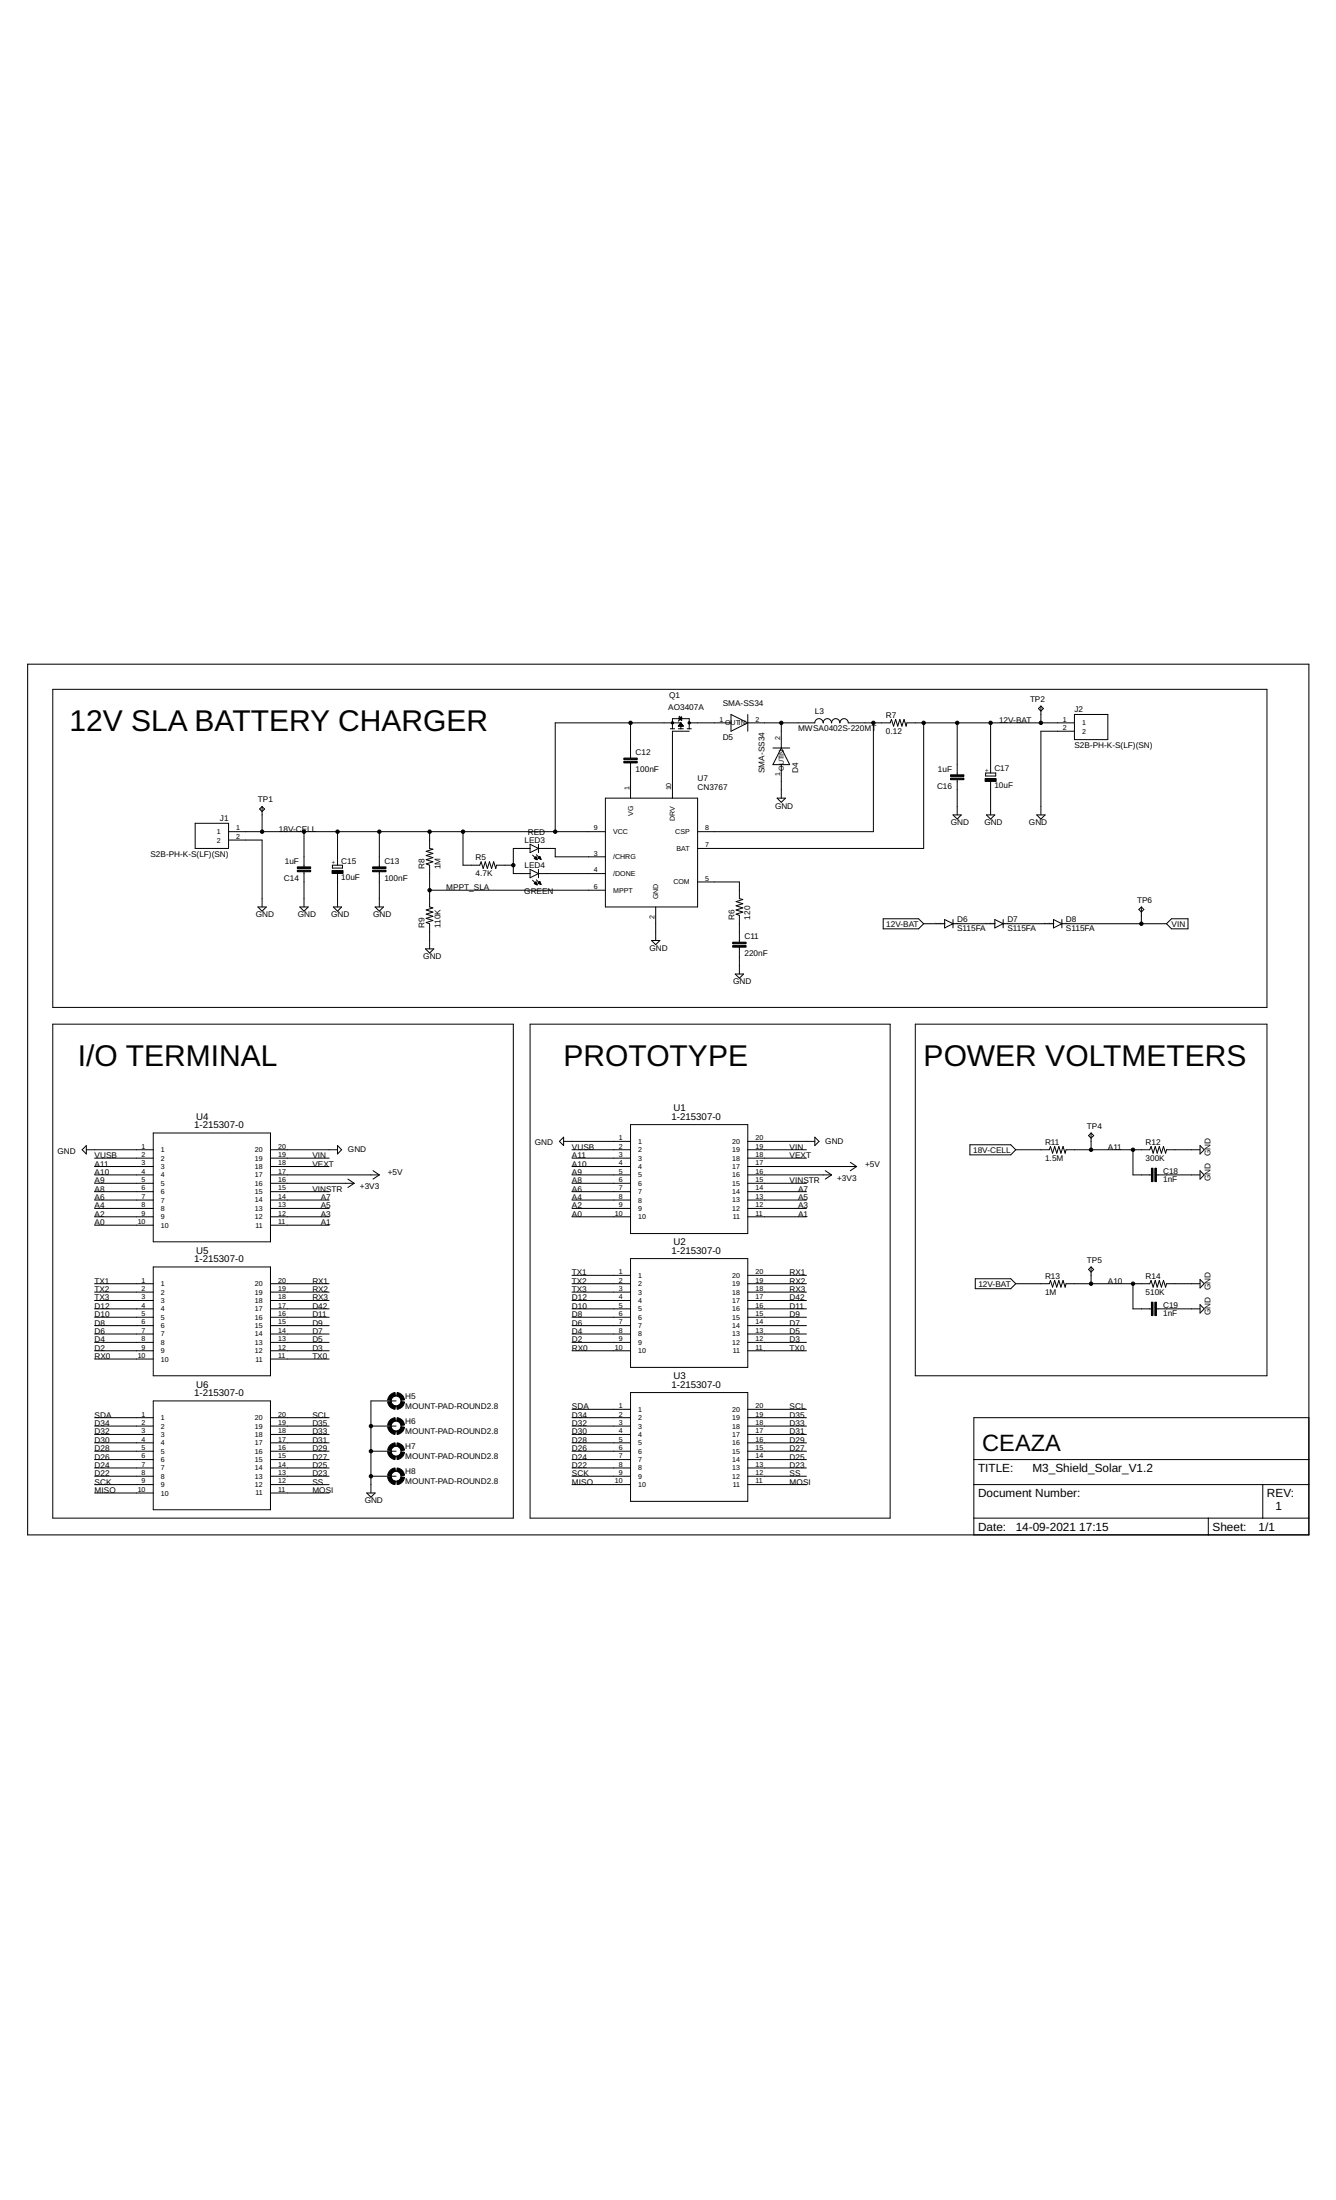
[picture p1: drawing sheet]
<svg xmlns="http://www.w3.org/2000/svg" width="216mm" height="356mm" viewBox="0 0 216 356" stroke-linecap="round" stroke-linejoin="round" font-family="sans-serif">
<g fill="none" stroke="#000" stroke-width=".16">
<path d="M8.5 111.4h196.2v51.4h-196.2zM101.9 116.8v5.7M108.3 117.8h.7M108.7 117.8v-1.6h2.7v1.6M109.6 117.8h.8M109.7 117.3h.7M109.7 117.3h.6M109.7 117.2h.6M109.7 116.2l.5-.3v.5zM109.8 116.2h.4M109.8 117.2h.5M109.8 116.1h.4"/>
<path d="M109.8 117.1h.4M109.9 116.2h.3M109.9 117.1h.3M109.9 115.8l-.2 .1v.5l-.1 .2M109.9 116.1h.3M109.9 117h.3M109.9 116.3h.3M109.9 117h.2M109.9 116h.3M110 116.9h.1M110 116.3h.2M110 116.8h-20.3v17.6"/>
<path d="M110 116.8v1M110 116h.2M110 116.8l.4 .6h-.8zM110.1 116.4h.1M110.1 115.9h.1M110.2 116.4h.1M111 117.8h.7M111.4 116.8h6.7M111.4 118.2h-2.7v10.8M118.1 115.5l2.7 1.3-2.7 1.4zM120.8 116.8h10.9a.68 .68 0 0 1 .7-.6 .68 .68 0 0 1 .6 .6 .68 .68 0 0 1 .7-.6 .68 .68 0 0 1 .7 .6 .67 .67 0 0 1 .7-.6 .67 .67 0 0 1 .6 .6 .68 .68 0 0 1 .7-.6 .68 .68 0 0 1 .7 .6h6.7l.3-.5 .3 1.1 .3-1.1 .4 1.1 .3-1.1 .4 1.1 .3-1.1 .3 1.1 .2-.6h27M120.8 115.5v2.7"/>
<path d="M126.3 116.8v4.1M141.1 116.8v17.6h-28.4M149.3 116.8v20.3h-36.6M154.7 116.8v8.4M160.1 116.8v8.1M168.2 114.1v2.7M168.2 114.1l.4 .4-.4 .4-.4-.4zM173.6 115.5h5.4v4h-5.4zM173.6 118.2h-5.4v13.5M31.5 133.1h5.4v4h-5.4zM36.9 134.4h60.9M36.9 135.8h5.5v10.8"/>
<path d="M42 130.8l.4-.4 .4 .4-.4 .4zM42.4 130.4v4M49.1 134.4v5.7M53.7 139.8h1.7v.5h-1.7zM54.5 134.4v5.4M61.3 134.4v5.7M69.4 134.4v2.7l.6 .2-1.1 .3 1.1 .3-1.1 .4 1.1 .3-1.1 .4 1.1 .3-1.1 .3 .5 .2v6.8l.6 .1-1.1 .4 1.1 .3-1.1 .4 1.1 .3-1.1 .3 1.1 .4-1.1 .3 .5 .2v4.1M74.8 134.4v5.4h2.7l.2-.5 .4 1.1 .3-1.1 .4 1.1 .3-1.1 .3 1.1 .4-1.1 .3 1.1 .1-.6h2.8M85.7 137.1h-2.7v4.1h2.7M85.7 136.5l1.3 .6-1.3 .7zM86.1 138.2l.7 .8M86.3 138.8l.3-.3 .2 .5z"/>
<path d="M86.4 138.7h.3M86.4 138.8h.3M86.5 138.6h.2M86.5 138.8h.3M86.6 138.5h.1M86.6 138.9h.2M86.7 138.2l.7 .7M86.7 138.9h.1M87 138.7h.3M87 138.7l.4 .2M87 137.1h2.7v1.4h8.1M87 136.5v1.3"/>
<path d="M87 138.7h.4M87 138.6h.3M87.1 138.6h.2M87.1 138.5h.2M87.1 138.8h.3M87.2 138.5h.1M87.2 138.4l-.2 .3M87.2 138.4l.2 .5M87.2 138.4h.1M87.2 138.8h.2M87.4 138.9h.1M97.8 129h14.9v17.6h-14.9z"/>
<path d="M101.9 123.3v5.7M124.9 120.9h2.7M125.6 129h1.3l-.6 .7zM126.3 120.9l1.3 2.7h-2.7zM126.3 123.6v5.4M154 131.7h1.3l-.6 .7zM154.7 126v5.7M159.3 124.9h1.6v.5h-1.6zM159.4 131.7h1.4l-.7 .7zM160.1 126.3v5.4M167.5 131.7h1.4l-.7 .7zM41.7 146.6h1.3l-.6 .7z"/>
<path d="M48.5 146.6h1.3l-.7 .7zM49.1 140.9v5.7M53.9 146.6h1.3l-.7 .7zM54.5 141.2v5.4M60.6 146.6h1.4l-.7 .7zM61.3 140.9v5.7M68.7 153.4h1.4l-.7 .7zM69.4 143.9h28.4M85.7 140.5l1.3 .7-1.3 .7zM86.1 142.3l.7 .7M86.4 142.8h.3M86.4 142.7h.3"/>
<path d="M86.5 142.7h.2M86.5 142.9h.2M86.5 142.6h.1M86.6 142.6h.1M86.6 142.9h.2M86.6 142.6l-.3 .2 .5 .2M86.6 142.6l.2 .4M86.7 142.2l.7 .8M86.7 143h.1M87 142.7h.3M87 141.2h10.8M87 140.5v1.4"/>
<path d="M87 142.8h.4M87.1 142.6h.2M87.1 142.8h.3M87.2 142.5h.1M87.2 142.5l-.2 .2 .4 .3M87.2 142.5l.2 .5M87.2 142.9h.2M87.4 142.9h.1M105.3 152h1.3l-.6 .7zM106 146.6v5.4M112.7 142.6h6.8v2.6l.5 .2-1 .3 1 .4-1 .3 1 .3-1 .4 1 .3-1 .4 .5 .2v4.3M118.8 157.4h1.4l-.7 .7z"/>
<path d="M119.5 153.1v4.3M142.7 148.5h5.7l.9 .8-.9 .8h-5.7zM149.3 149.3h3.4M152.7 148.6l1.3 .7-1.3 .7zM154 148.6v1.4M154 149.3h6.8M160.8 148.6l1.3 .7-1.3 .7zM162.1 149.3h8.1M162.1 148.6v1.4M170.2 148.6l1.4 .7-1.4 .7zM171.6 149.3h16.9M171.6 148.6v1.4"/>
<path d="M184 147l.4-.4 .4 .4-.4 .4zM184.4 146.6v2.7M189.3 148.5h2.7v1.6h-2.7l-.8-.8zM8.5 165.5h74.5v79.9h-74.5zM85.7 165.5h58.1v79.9h-58.1zM147.9 165.5h56.8v56.9h-56.8zM13.9 185.8h10.9M13.9 185.2v1.3l-.6-.7zM15.3 187.2h9.5M15.3 188.6h9.5M15.3 189.9h9.5M15.3 191.3h9.5"/>
<path d="M15.3 192.6h9.5M15.3 194h9.5M15.3 195.3h9.5M15.3 196.7h9.5M15.3 198h9.5M24.8 183.1h18.9v17.6h-18.9zM43.7 185.8h10.8M43.7 187.2h9.5M43.7 188.6h9.5M43.7 189.9h17.6M43.7 191.3h13.5M43.7 192.6h9.5"/>
<path d="M43.7 194h9.5M43.7 195.3h9.5M43.7 196.7h9.5M43.7 198h9.5M54.5 185.2l.7 .6-.7 .7zM56.2 190.6l1 .7M57.2 191.3l-1 .6M60.3 189.2l1 .7M61.3 189.9l-1 .7M91.1 184.5h10.8M91.1 183.8v1.4l-.7-.7zM92.4 185.8h9.5"/>
<path d="M92.4 187.2h9.5M92.4 188.6h9.5M92.4 189.9h9.5M92.4 191.3h9.5M92.4 192.6h9.5M92.4 194h9.5M92.4 195.3h9.5M92.4 196.7h9.5M101.9 181.8h18.9v17.6h-18.9zM120.8 185.8h9.5M120.8 187.2h9.5M120.8 188.6h17.6"/>
<path d="M120.8 189.9h13.6M120.8 191.3h9.5M120.8 192.6h9.5M120.8 194h9.5M120.8 195.3h9.5M120.8 196.7h9.5M120.8 184.5h10.9M131.7 183.8l.7 .7-.7 .7zM133.4 189.2l1 .7M134.4 189.9l-1 .7M137.4 187.9l1 .7M138.4 188.6l-1 .6"/>
<path d="M156.7 185h6.6l.8 .8-.8 .9h-6.6zM164.1 185.8h5.5l.2-.5 .3 1.1 .3-1.1 .4 1.1 .3-1.1 .3 1.1 .4-1.1 .3 1.1 .2-.6h13.5l.2-.5 .4 1.1 .3-1.1 .3 1.1 .3-1.1 .4 1.1 .3-1.1 .4 1.1 .1-.6h5.4M176.3 183.1l.4 .5-.4 .4-.4-.4zM176.3 183.1v2.7M183.1 185.8v4.1h3M186.9 189.9h7M193.9 185.2l.7 .6-.7 .7zM193.9 189.2l.7 .7-.7 .7zM15.3 207.5h9.5M15.3 208.9h9.5M15.3 210.2h9.5M15.3 211.6h9.5"/>
<path d="M15.3 212.9h9.5M15.3 214.3h9.5M15.3 215.6h9.5M15.3 217h9.5M15.3 218.3h9.5M15.3 219.7h9.5M24.8 204.8h18.9v17.6h-18.9zM43.7 207.5h9.5M43.7 208.9h9.5M43.7 210.2h9.5M43.7 211.6h9.5M43.7 212.9h9.5"/>
<path d="M43.7 214.3h9.5M43.7 215.6h9.5M43.7 217h9.5M43.7 218.3h9.5M43.7 219.7h9.5M92.4 207.5h9.5M92.4 208.9h9.5M92.4 210.2h9.5M92.4 211.6h9.5M92.4 212.9h9.5M92.4 214.3h9.5M92.4 215.6h9.5"/>
<path d="M92.4 217h9.5M92.4 218.3h9.5M92.4 206.1h9.5M101.9 203.4h18.9v17.6h-18.9zM120.8 207.5h9.5M120.8 208.9h9.5M120.8 210.2h9.5M120.8 211.6h9.5M120.8 212.9h9.5M120.8 214.3h9.5M120.8 215.6h9.5M120.8 217h9.5"/>
<path d="M120.8 218.3h9.5M120.8 206.1h9.5M157.6 206.7h5.7l.8 .8-.8 .8h-5.7zM164.1 207.5h5.5l.2-.5 .3 1 .3-1 .4 1 .3-1 .3 1 .4-1 .3 1 .2-.5h13.5l.2-.5 .4 1 .3-1 .3 1 .3-1 .4 1 .3-1 .4 1 .1-.5h5.4M175.9 205.2l.4-.4 .4 .4-.4 .4zM176.3 204.8v2.7M183.1 207.5v4.1h3M186.9 211.6h7M193.9 206.8l.7 .7-.7 .7zM193.9 210.9l.7 .7-.7 .6zM15.3 230.5h9.5M15.3 234.6h9.5"/>
<path d="M15.3 238.6h9.5M15.3 229.2h9.5M15.3 231.9h9.5M15.3 233.2h9.5M15.3 235.9h9.5M15.3 237.3h9.5M15.3 240h9.5M24.8 226.4h18.9v17.6h-18.9zM43.7 230.5h9.5M43.7 234.6h9.5M43.7 238.6h9.5M43.7 229.2h9.5"/>
<path d="M43.7 231.9h9.5M43.7 233.2h9.5M43.7 235.9h9.5M43.7 237.3h9.5M43.7 240h9.5M59.9 230.5h4.1M59.9 234.6h4.1M59.9 238.6h4.1M64 226.4h-4.1v14.9M92.4 230.5h9.5M92.4 234.6h9.5M92.4 238.6h9.5"/>
<path d="M92.4 229.2h9.5M92.4 231.9h9.5M92.4 233.2h9.5M92.4 235.9h9.5M92.4 237.3h9.5M92.4 240h9.5M92.4 227.8h9.5M101.9 225.1h18.9v17.6h-18.9zM120.8 230.5h9.5M120.8 234.6h9.5M120.8 238.6h9.5M120.8 229.2h9.5"/>
<path d="M120.8 231.9h9.5M120.8 233.2h9.5M120.8 235.9h9.5M120.8 237.3h9.5M120.8 240h9.5M120.8 227.8h9.5M157.4 229.2h54.1v18.9h-54.1zM157.4 235.9h54.1M157.4 240h54.1M204.1 240v5.4M15.3 241.3h9.5M43.7 241.3h9.5"/>
<path d="M59.3 241.3h1.3l-.7 .7zM157.4 245.4h54.1M195.3 245.4v2.7"/>
<circle cx="64" cy="230.5" r=".8"/>
<circle cx="64" cy="226.4" r=".8"/>
<circle cx="64" cy="234.6" r=".8"/>
<circle cx="64" cy="238.6" r=".8"/>
</g>
<g fill="#000" stroke="#000" stroke-width=".16">
<path d="M62.7 226.6l.5-.1 .2 .4 .5 .4-.1 .5h-.1a1.36 1.36 0 0 1-1-1.2z" fill-rule="evenodd"/>
<path d="M62.7 230.7l.5-.1 .3 .6 .4 .1-.1 .6-.4-.2-.5-.3z" fill-rule="evenodd"/>
<path d="M62.7 234.7h.5l.3 .5 .4 .2-.1 .5-.4-.1-.5-.4z" fill-rule="evenodd"/>
<path d="M62.7 238.8l.5-.1 .2 .4 .5 .3-.1 .6-.1-.1a1.36 1.36 0 0 1-1-1.1z" fill-rule="evenodd"/>
<path d="M63.2 225.4l.6-.3 .1 .5-.4 .2-.3 .5h-.5l.1-.5z" fill-rule="evenodd"/>
<path d="M62.9 229.6l.5-.3 .4-.1 .1 .5-.5 .3-.2 .4-.5-.1z" fill-rule="evenodd"/>
<path d="M62.9 233.7l.5-.4 .4-.1 .1 .5-.5 .4-.2 .4-.5-.1z" fill-rule="evenodd"/>
<path d="M62.9 237.8l.5-.4 .4-.1 .1 .5-.5 .3-.2 .4h-.5z" fill-rule="evenodd"/>
<path d="M64.8 226.5l.6 .1-.1 .2a1.35 1.35 0 0 1-1.1 1l-.1-.5 .6-.4z" fill-rule="evenodd"/>
<path d="M64.8 230.6l.6 .1-.1 .1a1.43 1.43 0 0 1-1.1 1.1l-.1-.6 .4-.1z" fill-rule="evenodd"/>
<path d="M64.1 235.4l.4-.2 .3-.5h.6l-.1 .2a1.43 1.43 0 0 1-1.1 1z" fill-rule="evenodd"/>
<path d="M64.8 238.7l.6 .1-.1 .2a1.36 1.36 0 0 1-1.1 1l-.1-.6 .6-.3z" fill-rule="evenodd"/>
<path d="M64.2 225.1l.4 .1a1.31 1.31 0 0 1 .8 1.1h-.6l-.3-.5-.4-.2z" fill-rule="evenodd"/>
<path d="M64.2 229.2h.1a1.29 1.29 0 0 1 1.1 1.1l-.6 .1-.1-.4-.6-.3z" fill-rule="evenodd"/>
<path d="M64.2 233.2h.1a1.29 1.29 0 0 1 1.1 1.2l-.6 .1-.1-.4-.6-.4z" fill-rule="evenodd"/>
<path d="M64.2 237.3h.1a1.29 1.29 0 0 1 1.1 1.2h-.6l-.1-.4-.6-.3z" fill-rule="evenodd"/>
<circle cx="101.9" cy="116.8" r=".28"/>
<circle cx="108.7" cy="116.8" r=".19"/>
<circle cx="111.4" cy="116.8" r=".19"/>
<circle cx="126.3" cy="116.8" r=".28"/>
<circle cx="141.1" cy="116.8" r=".28"/>
<circle cx="149.3" cy="116.8" r=".28"/>
<circle cx="154.7" cy="116.8" r=".28"/>
<circle cx="160.1" cy="116.8" r=".28"/>
<circle cx="168.2" cy="116.8" r=".28"/>
<circle cx="42.4" cy="134.4" r=".28"/>
<circle cx="49.1" cy="134.4" r=".28"/>
<circle cx="54.5" cy="134.4" r=".28"/>
<circle cx="61.3" cy="134.4" r=".28"/>
<circle cx="69.4" cy="134.4" r=".28"/>
<circle cx="74.8" cy="134.4" r=".28"/>
<circle cx="83" cy="139.8" r=".28"/>
<circle cx="89.7" cy="134.4" r=".28"/>
<circle cx="69.4" cy="143.9" r=".28"/>
<circle cx="184.4" cy="149.3" r=".28"/>
<circle cx="176.3" cy="185.8" r=".28"/>
<circle cx="183.1" cy="185.8" r=".28"/>
<circle cx="176.3" cy="207.5" r=".28"/>
<circle cx="183.1" cy="207.5" r=".28"/>
<circle cx="59.9" cy="230.5" r=".28"/>
<circle cx="59.9" cy="238.6" r=".28"/>
<circle cx="59.9" cy="234.6" r=".28"/>
</g>
<g fill="#000" stroke="#000" stroke-width=".16">
<path d="M100.8 123.1h2.2v.2h-2.2zM100.8 122.5h2.2v.3h-2.2zM153.6 125.2h2.2v.3h-2.2zM153.6 125.8h2.2v.2h-2.2zM159.2 125.8h1.8v.5h-1.8zM48 140.1h2.2v.3h-2.2zM48 140.7h2.2v.2h-2.2zM53.7 140.7h1.7v.5h-1.7zM60.2 140.7h2.2v.2h-2.2zM60.2 140.1h2.2v.3h-2.2zM118.4 152.8h2.2v.3h-2.2zM118.4 152.3h2.2v.2h-2.2z"/>
<path d="M186.1 188.8h.2v2.2h-.2zM186.6 188.8h.3v2.2h-.3zM186.1 210.5h.2v2.1h-.2zM186.6 210.5h.3v2.1h-.3z"/>
</g>
<path d="M4.5 107.4h207v140.7h-207z" fill="none" stroke="#000" stroke-width=".17"/>
<g font-size="4.8">
<text x="11.2" y="118.2">12V SLA BATTERY CHARGER</text>
<text x="12.6" y="172.3">I/O TERMINAL</text>
<text x="91.1" y="172.3">PROTOTYPE</text>
<text x="149.3" y="172.3">POWER VOLTMETERS</text>
</g>
<text font-size="3.8" x="158.7" y="234.6">CEAZA</text>
<g font-size="1.9">
<text x="158.1" y="237.9">TITLE:</text>
<text x="166.9" y="237.9">M3_Shield_Solar_V1.2</text>
<text x="158.1" y="242">Document Number:</text>
<text x="204.7" y="242">REV:</text>
<text x="206.1" y="244">1</text>
<text x="158.1" y="247.4">Date:</text>
<text x="164.1" y="247.4">14-09-2021</text>
<text x="174.4" y="247.4">17:15</text>
<text x="195.9" y="247.4">Sheet:</text>
<text x="203.4" y="247.4">1/1</text>
</g>
<g font-size="1.6">
<text x="108.9" y="179.6">U1</text>
<text x="31.4" y="182.3">1-215307-0</text>
<text x="31.7" y="181">U4</text>
<text x="108.5" y="181">1-215307-0</text>
<text x="31.4" y="204">1-215307-0</text>
<text x="31.7" y="202.6">U5</text>
<text x="108.5" y="202.6">1-215307-0</text>
<text x="108.9" y="201.3">U2</text>
<text x="31.4" y="225.6">1-215307-0</text>
<text x="31.7" y="224.3">U6</text>
<text x="108.5" y="224.3">1-215307-0</text>
<text x="108.9" y="222.9">U3</text>
</g>
<g font-size="1.3">
<text x="108.1" y="112.8">Q1</text>
<text x="166.5" y="113.5">TP2</text>
<text x="108" y="114.8">AO3407A</text>
<text x="116.8" y="114.1">SMA-SS34</text>
<text x="116.8" y="119.5">D5</text>
<text x="129" y="118.2">MWSA0402S-220MT</text>
<text x="131.7" y="115.5">L3</text>
<text x="143.2" y="118.6">0.12</text>
<text x="143.2" y="116">R7</text>
<text x="161.4" y="116.8">12V-BAT</text>
<text x="173.6" y="115.1">J2</text>
<text x="102.7" y="124.8">100nF</text>
<text x="102.7" y="122">C12</text>
<text x="123.6" y="125" transform="rotate(-90 123.6 125)">SMA-SS34</text>
<text x="129" y="125" transform="rotate(-90 129 125)">D4</text>
<text x="151.6" y="124.8">1uF</text>
<text x="160.7" y="124.7">C17</text>
<text x="173.6" y="120.9">S2B-PH-K-S(LF)(SN)</text>
<text x="41.7" y="129.7">TP1</text>
<text x="112.7" y="127.7">CN3767</text>
<text x="112.7" y="126.3">U7</text>
<text x="125.2" y="130.7">GND</text>
<text x="151.4" y="127.5">C16</text>
<text x="160.7" y="127.4">10uF</text>
<text x="35.5" y="132.7">J1</text>
<text x="45.1" y="134.4">18V-CELL</text>
<text x="84.8" y="136.2">LED3</text>
<text x="85.3" y="135">RED</text>
<text x="153.7" y="133.4">GND</text>
<text x="159.1" y="133.4">GND</text>
<text x="166.3" y="133.4">GND</text>
<text x="24.3" y="138.5">S2B-PH-K-S(LF)(SN)</text>
<text x="45.9" y="142.3">C14</text>
<text x="46" y="139.6">1uF</text>
<text x="55.1" y="142.3">10uF</text>
<text x="55.1" y="139.6">C15</text>
<text x="62.1" y="142.3">100nF</text>
<text x="62.1" y="139.6">C13</text>
<text x="68.6" y="140.5" transform="rotate(-90 68.6 140.5)">R8</text>
<text x="71.2" y="140.5" transform="rotate(-90 71.2 140.5)">1M</text>
<text x="72.1" y="143.9">MPPT_SLA</text>
<text x="76.9" y="141.6">4.7K</text>
<text x="76.9" y="139">R5</text>
<text x="84.8" y="140.3">LED4</text>
<text x="41.3" y="148.3">GND</text>
<text x="48.1" y="148.3">GND</text>
<text x="53.5" y="148.3">GND</text>
<text x="60.3" y="148.3">GND</text>
<text x="68.6" y="150" transform="rotate(-90 68.6 150)">R9</text>
<text x="71.2" y="150" transform="rotate(-90 71.2 150)">110K</text>
<text x="84.7" y="144.5">GREEN</text>
<text x="118.7" y="148.6" transform="rotate(-90 118.7 148.6)">R6</text>
<text x="121.3" y="148.6" transform="rotate(-90 121.3 148.6)">120</text>
<text x="143.2" y="149.8">12V-BAT</text>
<text x="154.7" y="149.1">D6</text>
<text x="162.8" y="149.1">D7</text>
<text x="172.3" y="149.1">D8</text>
<text x="183.8" y="145.9">TP6</text>
<text x="189.3" y="149.8">VIN</text>
<text x="68.4" y="155.1">GND</text>
<text x="104.9" y="153.7">GND</text>
<text x="120.3" y="154.5">220nF</text>
<text x="120.3" y="151.8">C11</text>
<text x="154.7" y="150.5">S115FA</text>
<text x="162.8" y="150.5">S115FA</text>
<text x="172.3" y="150.5">S115FA</text>
<text x="118.5" y="159.1">GND</text>
<text x="86.4" y="185.1">GND</text>
<text x="92.4" y="185.8">VUSB</text>
<text x="127.6" y="185.8">VIN</text>
<text x="133.4" y="184.8">GND</text>
<text x="168.9" y="185.1">R11</text>
<text x="175.7" y="182.5">TP4</text>
<text x="179" y="185.8">A11</text>
<text x="185.1" y="185.1">R12</text>
<text x="9.3" y="186.5">GND</text>
<text x="15.3" y="187.2">VUSB</text>
<text x="15.3" y="188.6">A11</text>
<text x="15.3" y="189.9">A10</text>
<text x="15.3" y="191.3">A9</text>
<text x="50.5" y="187.2">VIN</text>
<text x="50.5" y="188.6">VEXT</text>
<text x="56.2" y="186.2">GND</text>
<text x="62.7" y="189.9">+5V</text>
<text x="92.4" y="187.2">A11</text>
<text x="92.4" y="188.6">A10</text>
<text x="92.4" y="189.9">A9</text>
<text x="92.4" y="191.3">A8</text>
<text x="127.6" y="187.2">VEXT</text>
<text x="127.6" y="191.3">VINSTR</text>
<text x="135.3" y="190.9">+3V3</text>
<text x="139.8" y="188.6">+5V</text>
<text x="157.3" y="186.3">18V-CELL</text>
<text x="168.9" y="187.6">1.5M</text>
<text x="185.1" y="187.6">300K</text>
<text x="188" y="191.1">1nF</text>
<text x="188" y="189.7">C18</text>
<text x="195.6" y="190.9" transform="rotate(-90 195.6 190.9)">GND</text>
<text x="195.6" y="186.9" transform="rotate(-90 195.6 186.9)">GND</text>
<text x="15.3" y="192.6">A8</text>
<text x="15.3" y="194">A6</text>
<text x="15.3" y="195.3">A4</text>
<text x="15.3" y="196.7">A2</text>
<text x="50.5" y="192.6">VINSTR</text>
<text x="51.8" y="194">A7</text>
<text x="51.8" y="195.3">A5</text>
<text x="51.8" y="196.7">A3</text>
<text x="58.1" y="192.2">+3V3</text>
<text x="92.4" y="192.6">A6</text>
<text x="92.4" y="194">A4</text>
<text x="92.4" y="195.3">A2</text>
<text x="92.4" y="196.7">A0</text>
<text x="129" y="192.6">A7</text>
<text x="129" y="194">A5</text>
<text x="129" y="195.3">A3</text>
<text x="129" y="196.7">A1</text>
<text x="15.3" y="198">A0</text>
<text x="51.8" y="198">A1</text>
<text x="15.3" y="207.5">TX1</text>
<text x="15.3" y="208.9">TX2</text>
<text x="50.5" y="207.5">RX1</text>
<text x="50.5" y="208.9">RX2</text>
<text x="92.4" y="206.1">TX1</text>
<text x="92.4" y="207.5">TX2</text>
<text x="92.4" y="208.9">TX3</text>
<text x="127.6" y="206.1">RX1</text>
<text x="127.6" y="207.5">RX2</text>
<text x="127.6" y="208.9">RX3</text>
<text x="158.1" y="208">12V-BAT</text>
<text x="168.9" y="209.3">1M</text>
<text x="168.9" y="206.7">R13</text>
<text x="175.7" y="204.1">TP5</text>
<text x="179" y="207.5">A10</text>
<text x="185.1" y="209.3">510K</text>
<text x="185.1" y="206.7">R14</text>
<text x="195.6" y="208.5" transform="rotate(-90 195.6 208.5)">GND</text>
<text x="15.3" y="210.2">TX3</text>
<text x="15.3" y="211.6">D12</text>
<text x="15.3" y="212.9">D10</text>
<text x="15.3" y="214.3">D8</text>
<text x="15.3" y="215.6">D6</text>
<text x="50.5" y="210.2">RX3</text>
<text x="50.5" y="212.9">D11</text>
<text x="50.5" y="211.6">D42</text>
<text x="50.5" y="214.3">D9</text>
<text x="50.5" y="215.6">D7</text>
<text x="92.4" y="210.2">D12</text>
<text x="92.4" y="211.6">D10</text>
<text x="92.4" y="212.9">D8</text>
<text x="92.4" y="214.3">D6</text>
<text x="92.4" y="215.6">D4</text>
<text x="127.6" y="211.6">D11</text>
<text x="127.6" y="210.2">D42</text>
<text x="127.6" y="212.9">D9</text>
<text x="127.6" y="214.3">D7</text>
<text x="127.6" y="215.6">D5</text>
<text x="188" y="212.7">1nF</text>
<text x="188" y="211.4">C19</text>
<text x="195.6" y="212.6" transform="rotate(-90 195.6 212.6)">GND</text>
<text x="15.3" y="217">D4</text>
<text x="15.3" y="218.3">D2</text>
<text x="15.3" y="219.7">RX0</text>
<text x="50.5" y="217">D5</text>
<text x="50.5" y="218.3">D3</text>
<text x="50.5" y="219.7">TX0</text>
<text x="92.4" y="217">D2</text>
<text x="92.4" y="218.3">RX0</text>
<text x="127.6" y="217">D3</text>
<text x="127.6" y="218.3">TX0</text>
<text x="65.5" y="227.8">MOUNT-PAD-ROUND2.8</text>
<text x="65.5" y="226.1">H5</text>
<text x="92.4" y="227.8">SDA</text>
<text x="127.6" y="227.8">SCL</text>
<text x="15.3" y="229.2">SDA</text>
<text x="15.3" y="230.5">D34</text>
<text x="15.3" y="231.9">D32</text>
<text x="15.3" y="233.2">D30</text>
<text x="50.5" y="229.2">SCL</text>
<text x="50.5" y="230.5">D35</text>
<text x="50.5" y="231.9">D33</text>
<text x="50.5" y="233.2">D31</text>
<text x="65.5" y="231.8">MOUNT-PAD-ROUND2.8</text>
<text x="65.5" y="230.2">H6</text>
<text x="92.4" y="229.2">D34</text>
<text x="92.4" y="230.5">D32</text>
<text x="92.4" y="231.9">D30</text>
<text x="92.4" y="233.2">D28</text>
<text x="127.6" y="229.2">D35</text>
<text x="127.6" y="230.5">D33</text>
<text x="127.6" y="231.9">D31</text>
<text x="127.6" y="233.2">D29</text>
<text x="15.3" y="234.6">D28</text>
<text x="15.3" y="235.9">D26</text>
<text x="15.3" y="237.3">D24</text>
<text x="15.3" y="238.6">D22</text>
<text x="15.3" y="240">SCK</text>
<text x="50.5" y="234.6">D29</text>
<text x="50.5" y="235.9">D27</text>
<text x="50.5" y="237.3">D25</text>
<text x="50.5" y="238.6">D23</text>
<text x="50.5" y="240">SS</text>
<text x="65.5" y="235.9">MOUNT-PAD-ROUND2.8</text>
<text x="65.5" y="239.9">MOUNT-PAD-ROUND2.8</text>
<text x="65.5" y="234.3">H7</text>
<text x="65.5" y="238.3">H8</text>
<text x="92.4" y="234.6">D26</text>
<text x="92.4" y="235.9">D24</text>
<text x="92.4" y="237.3">D22</text>
<text x="92.4" y="238.6">SCK</text>
<text x="92.4" y="240">MISO</text>
<text x="127.6" y="234.6">D27</text>
<text x="127.6" y="235.9">D25</text>
<text x="127.6" y="237.3">D23</text>
<text x="127.6" y="238.6">SS</text>
<text x="127.6" y="240">MOSI</text>
<text x="15.3" y="241.3">MISO</text>
<text x="50.5" y="241.3">MOSI</text>
<text x="58.9" y="243">GND</text>
</g>
<g font-size="1.1">
<text x="116.3" y="116.6">1</text>
<text x="117.2" y="117.2">OUTIN</text>
<text x="122.1" y="116.6">2</text>
<text x="126.1" y="119.7" transform="rotate(-90 126.1 119.7)">2</text>
<text x="171.7" y="116.6">1</text>
<text x="171.7" y="118">2</text>
<text x="174.9" y="117.2">1</text>
<text x="174.9" y="118.6">2</text>
<text x="126.1" y="125.5" transform="rotate(-90 126.1 125.5)">1</text>
<text x="126.7" y="124.6" transform="rotate(-90 126.7 124.6)">OUTIN</text>
<text x="101.7" y="127.8" transform="rotate(-90 101.7 127.8)">1</text>
<text x="102.3" y="131.9" transform="rotate(-90 102.3 131.9)">VG</text>
<text x="108.5" y="127.8" transform="rotate(-90 108.5 127.8)">10</text>
<text x="35.1" y="134.8">1</text>
<text x="35.1" y="136.2">2</text>
<text x="38.2" y="134.2">1</text>
<text x="38.2" y="135.6">2</text>
<text x="96" y="134.2">9</text>
<text x="99.1" y="134.8">VCC</text>
<text x="109.1" y="132.7" transform="rotate(-90 109.1 132.7)">DRV</text>
<text x="109.1" y="134.8">CSP</text>
<text x="109.3" y="137.5">BAT</text>
<text x="114" y="136.9">7</text>
<text x="114" y="134.2">8</text>
<text x="96" y="138.3">3</text>
<text x="96" y="141">4</text>
<text x="96" y="143.7">6</text>
<text x="99.1" y="138.9">/CHRG</text>
<text x="99.1" y="141.6">/DONE</text>
<text x="108.8" y="142.9">COM</text>
<text x="114" y="142.4">5</text>
<text x="99.1" y="144.3">MPPT</text>
<text x="105.8" y="148.5" transform="rotate(-90 105.8 148.5)">2</text>
<text x="106.4" y="145.4" transform="rotate(-90 106.4 145.4)">GND</text>
<text x="22.9" y="185.7">1</text>
<text x="45" y="185.7">20</text>
<text x="100" y="184.3">1</text>
<text x="100" y="185.7">2</text>
<text x="103.1" y="184.9">1</text>
<text x="118.3" y="184.9">20</text>
<text x="122.1" y="185.7">19</text>
<text x="122.1" y="184.3">20</text>
<text x="22.9" y="187">2</text>
<text x="22.9" y="188.4">3</text>
<text x="22.9" y="189.7">4</text>
<text x="22.9" y="191.1">5</text>
<text x="26" y="186.3">1</text>
<text x="26" y="187.6">2</text>
<text x="26" y="189">3</text>
<text x="26" y="190.3">4</text>
<text x="26" y="191.7">5</text>
<text x="41.2" y="191.7">16</text>
<text x="41.2" y="190.3">17</text>
<text x="41.2" y="189">18</text>
<text x="41.2" y="187.6">19</text>
<text x="41.2" y="186.2">20</text>
<text x="45" y="191.1">16</text>
<text x="45" y="189.7">17</text>
<text x="45" y="188.4">18</text>
<text x="45" y="187">19</text>
<text x="100" y="187">3</text>
<text x="100" y="188.4">4</text>
<text x="100" y="189.7">5</text>
<text x="100" y="191.1">6</text>
<text x="103.1" y="186.3">2</text>
<text x="103.1" y="187.6">3</text>
<text x="103.1" y="189">4</text>
<text x="103.1" y="190.3">5</text>
<text x="103.1" y="191.7">6</text>
<text x="118.3" y="191.7">15</text>
<text x="118.3" y="190.3">16</text>
<text x="118.3" y="189">17</text>
<text x="118.3" y="187.6">18</text>
<text x="118.3" y="186.2">19</text>
<text x="122.1" y="191.1">15</text>
<text x="122.1" y="189.7">16</text>
<text x="122.1" y="188.4">17</text>
<text x="122.1" y="187">18</text>
<text x="22.2" y="197.8">10</text>
<text x="22.9" y="192.4">6</text>
<text x="22.9" y="193.8">7</text>
<text x="22.9" y="195.1">8</text>
<text x="22.9" y="196.5">9</text>
<text x="26" y="193">6</text>
<text x="26" y="194.4">7</text>
<text x="26" y="195.7">8</text>
<text x="26" y="197.1">9</text>
<text x="41.2" y="197.1">12</text>
<text x="41.2" y="195.7">13</text>
<text x="41.2" y="194.4">14</text>
<text x="41.2" y="193">15</text>
<text x="45" y="197.8">11</text>
<text x="45" y="196.5">12</text>
<text x="45" y="195.1">13</text>
<text x="45" y="193.8">14</text>
<text x="45" y="192.4">15</text>
<text x="99.4" y="196.5">10</text>
<text x="100" y="192.4">7</text>
<text x="100" y="193.8">8</text>
<text x="100" y="195.1">9</text>
<text x="103.1" y="193">7</text>
<text x="103.1" y="194.4">8</text>
<text x="103.1" y="195.7">9</text>
<text x="103.1" y="197.1">10</text>
<text x="118.3" y="195.7">12</text>
<text x="118.3" y="194.4">13</text>
<text x="118.3" y="193">14</text>
<text x="118.4" y="197.1">11</text>
<text x="122.1" y="196.5">11</text>
<text x="122.1" y="195.1">12</text>
<text x="122.1" y="193.8">13</text>
<text x="122.1" y="192.4">14</text>
<text x="26" y="198.4">10</text>
<text x="41.3" y="198.4">11</text>
<text x="22.9" y="207.3">1</text>
<text x="22.9" y="208.7">2</text>
<text x="26" y="207.9">1</text>
<text x="26" y="209.3">2</text>
<text x="41.2" y="209.3">19</text>
<text x="41.2" y="207.9">20</text>
<text x="45" y="208.7">19</text>
<text x="45" y="207.3">20</text>
<text x="100" y="206">1</text>
<text x="100" y="207.3">2</text>
<text x="100" y="208.7">3</text>
<text x="103.1" y="206.6">1</text>
<text x="103.1" y="207.9">2</text>
<text x="103.1" y="209.3">3</text>
<text x="118.3" y="209.3">18</text>
<text x="118.3" y="207.9">19</text>
<text x="118.3" y="206.5">20</text>
<text x="122.1" y="208.7">18</text>
<text x="122.1" y="207.3">19</text>
<text x="122.1" y="206">20</text>
<text x="22.9" y="210">3</text>
<text x="22.9" y="211.4">4</text>
<text x="22.9" y="212.7">5</text>
<text x="22.9" y="214.1">6</text>
<text x="22.9" y="215.4">7</text>
<text x="26" y="210.6">3</text>
<text x="26" y="212">4</text>
<text x="26" y="213.3">5</text>
<text x="26" y="214.7">6</text>
<text x="41.2" y="214.7">15</text>
<text x="41.2" y="213.3">16</text>
<text x="41.2" y="212">17</text>
<text x="41.2" y="210.6">18</text>
<text x="45" y="215.4">14</text>
<text x="45" y="214.1">15</text>
<text x="45" y="212.7">16</text>
<text x="45" y="211.4">17</text>
<text x="45" y="210">18</text>
<text x="100" y="210">4</text>
<text x="100" y="211.4">5</text>
<text x="100" y="212.7">6</text>
<text x="100" y="214.1">7</text>
<text x="100" y="215.4">8</text>
<text x="103.1" y="210.6">4</text>
<text x="103.1" y="212">5</text>
<text x="103.1" y="213.3">6</text>
<text x="103.1" y="214.7">7</text>
<text x="118.3" y="214.7">14</text>
<text x="118.3" y="213.3">15</text>
<text x="118.3" y="212">16</text>
<text x="118.3" y="210.6">17</text>
<text x="122.1" y="215.4">13</text>
<text x="122.1" y="214.1">14</text>
<text x="122.1" y="212.7">15</text>
<text x="122.1" y="211.4">16</text>
<text x="122.1" y="210">17</text>
<text x="22.2" y="219.5">10</text>
<text x="22.9" y="216.8">8</text>
<text x="22.9" y="218.1">9</text>
<text x="26" y="216">7</text>
<text x="26" y="217.4">8</text>
<text x="26" y="218.7">9</text>
<text x="26" y="220.1">10</text>
<text x="41.2" y="218.7">12</text>
<text x="41.2" y="217.4">13</text>
<text x="41.2" y="216">14</text>
<text x="41.3" y="220.1">11</text>
<text x="45" y="219.5">11</text>
<text x="45" y="218.1">12</text>
<text x="45" y="216.8">13</text>
<text x="99.4" y="218.1">10</text>
<text x="100" y="216.8">9</text>
<text x="103.1" y="216">8</text>
<text x="103.1" y="217.4">9</text>
<text x="103.1" y="218.7">10</text>
<text x="118.3" y="217.4">12</text>
<text x="118.3" y="216">13</text>
<text x="118.4" y="218.7">11</text>
<text x="122.1" y="218.1">11</text>
<text x="122.1" y="216.8">12</text>
<text x="100" y="227.6">1</text>
<text x="122.1" y="227.6">20</text>
<text x="22.9" y="229">1</text>
<text x="22.9" y="230.3">2</text>
<text x="22.9" y="231.7">3</text>
<text x="22.9" y="233">4</text>
<text x="26" y="229.6">1</text>
<text x="26" y="230.9">2</text>
<text x="26" y="232.3">3</text>
<text x="26" y="233.6">4</text>
<text x="41.2" y="233.6">17</text>
<text x="41.2" y="232.3">18</text>
<text x="41.2" y="230.9">19</text>
<text x="41.2" y="229.5">20</text>
<text x="45" y="233">17</text>
<text x="45" y="231.7">18</text>
<text x="45" y="230.3">19</text>
<text x="45" y="229">20</text>
<text x="100" y="229">2</text>
<text x="100" y="230.3">3</text>
<text x="100" y="231.7">4</text>
<text x="100" y="233">5</text>
<text x="103.1" y="228.2">1</text>
<text x="103.1" y="229.6">2</text>
<text x="103.1" y="230.9">3</text>
<text x="103.1" y="232.3">4</text>
<text x="103.1" y="233.6">5</text>
<text x="118.3" y="233.6">16</text>
<text x="118.3" y="232.3">17</text>
<text x="118.3" y="230.9">18</text>
<text x="118.3" y="229.5">19</text>
<text x="118.3" y="228.2">20</text>
<text x="122.1" y="233">16</text>
<text x="122.1" y="231.7">17</text>
<text x="122.1" y="230.3">18</text>
<text x="122.1" y="229">19</text>
<text x="22.9" y="234.4">5</text>
<text x="22.9" y="235.7">6</text>
<text x="22.9" y="237.1">7</text>
<text x="22.9" y="238.4">8</text>
<text x="22.9" y="239.8">9</text>
<text x="26" y="235">5</text>
<text x="26" y="236.3">6</text>
<text x="26" y="237.7">7</text>
<text x="26" y="239">8</text>
<text x="41.2" y="239">13</text>
<text x="41.2" y="237.7">14</text>
<text x="41.2" y="236.3">15</text>
<text x="41.2" y="235">16</text>
<text x="45" y="239.8">12</text>
<text x="45" y="238.4">13</text>
<text x="45" y="237.1">14</text>
<text x="45" y="235.7">15</text>
<text x="45" y="234.4">16</text>
<text x="99.4" y="239.8">10</text>
<text x="100" y="234.4">6</text>
<text x="100" y="235.7">7</text>
<text x="100" y="237.1">8</text>
<text x="100" y="238.4">9</text>
<text x="103.1" y="235">6</text>
<text x="103.1" y="236.3">7</text>
<text x="103.1" y="237.7">8</text>
<text x="103.1" y="239">9</text>
<text x="118.3" y="239">12</text>
<text x="118.3" y="237.7">13</text>
<text x="118.3" y="236.3">14</text>
<text x="118.3" y="235">15</text>
<text x="122.1" y="239.8">11</text>
<text x="122.1" y="238.4">12</text>
<text x="122.1" y="237.1">13</text>
<text x="122.1" y="235.7">14</text>
<text x="122.1" y="234.4">15</text>
<text x="22.2" y="241.1">10</text>
<text x="26" y="240.4">9</text>
<text x="26" y="241.7">10</text>
<text x="41.2" y="240.4">12</text>
<text x="41.3" y="241.7">11</text>
<text x="45" y="241.1">11</text>
<text x="103.1" y="240.4">10</text>
<text x="118.4" y="240.4">11</text>
</g>
<g font-size="1">
<text x="159.8" y="124.7" transform="rotate(-90 159.8 124.7)">+</text>
<text x="54.2" y="139.6" transform="rotate(-90 54.2 139.6)">+</text>
</g>
<g font-size=".3">
<text x="151.1" y="149.4">SpiceOrder 1</text>
<text x="153.8" y="149.4">SpiceOrder 2</text>
<text x="159.2" y="149.4">SpiceOrder 1</text>
<text x="161.9" y="149.4">SpiceOrder 2</text>
<text x="168.7" y="149.4">SpiceOrder 1</text>
<text x="171.4" y="149.4">SpiceOrder 2</text>
</g>
</svg>
